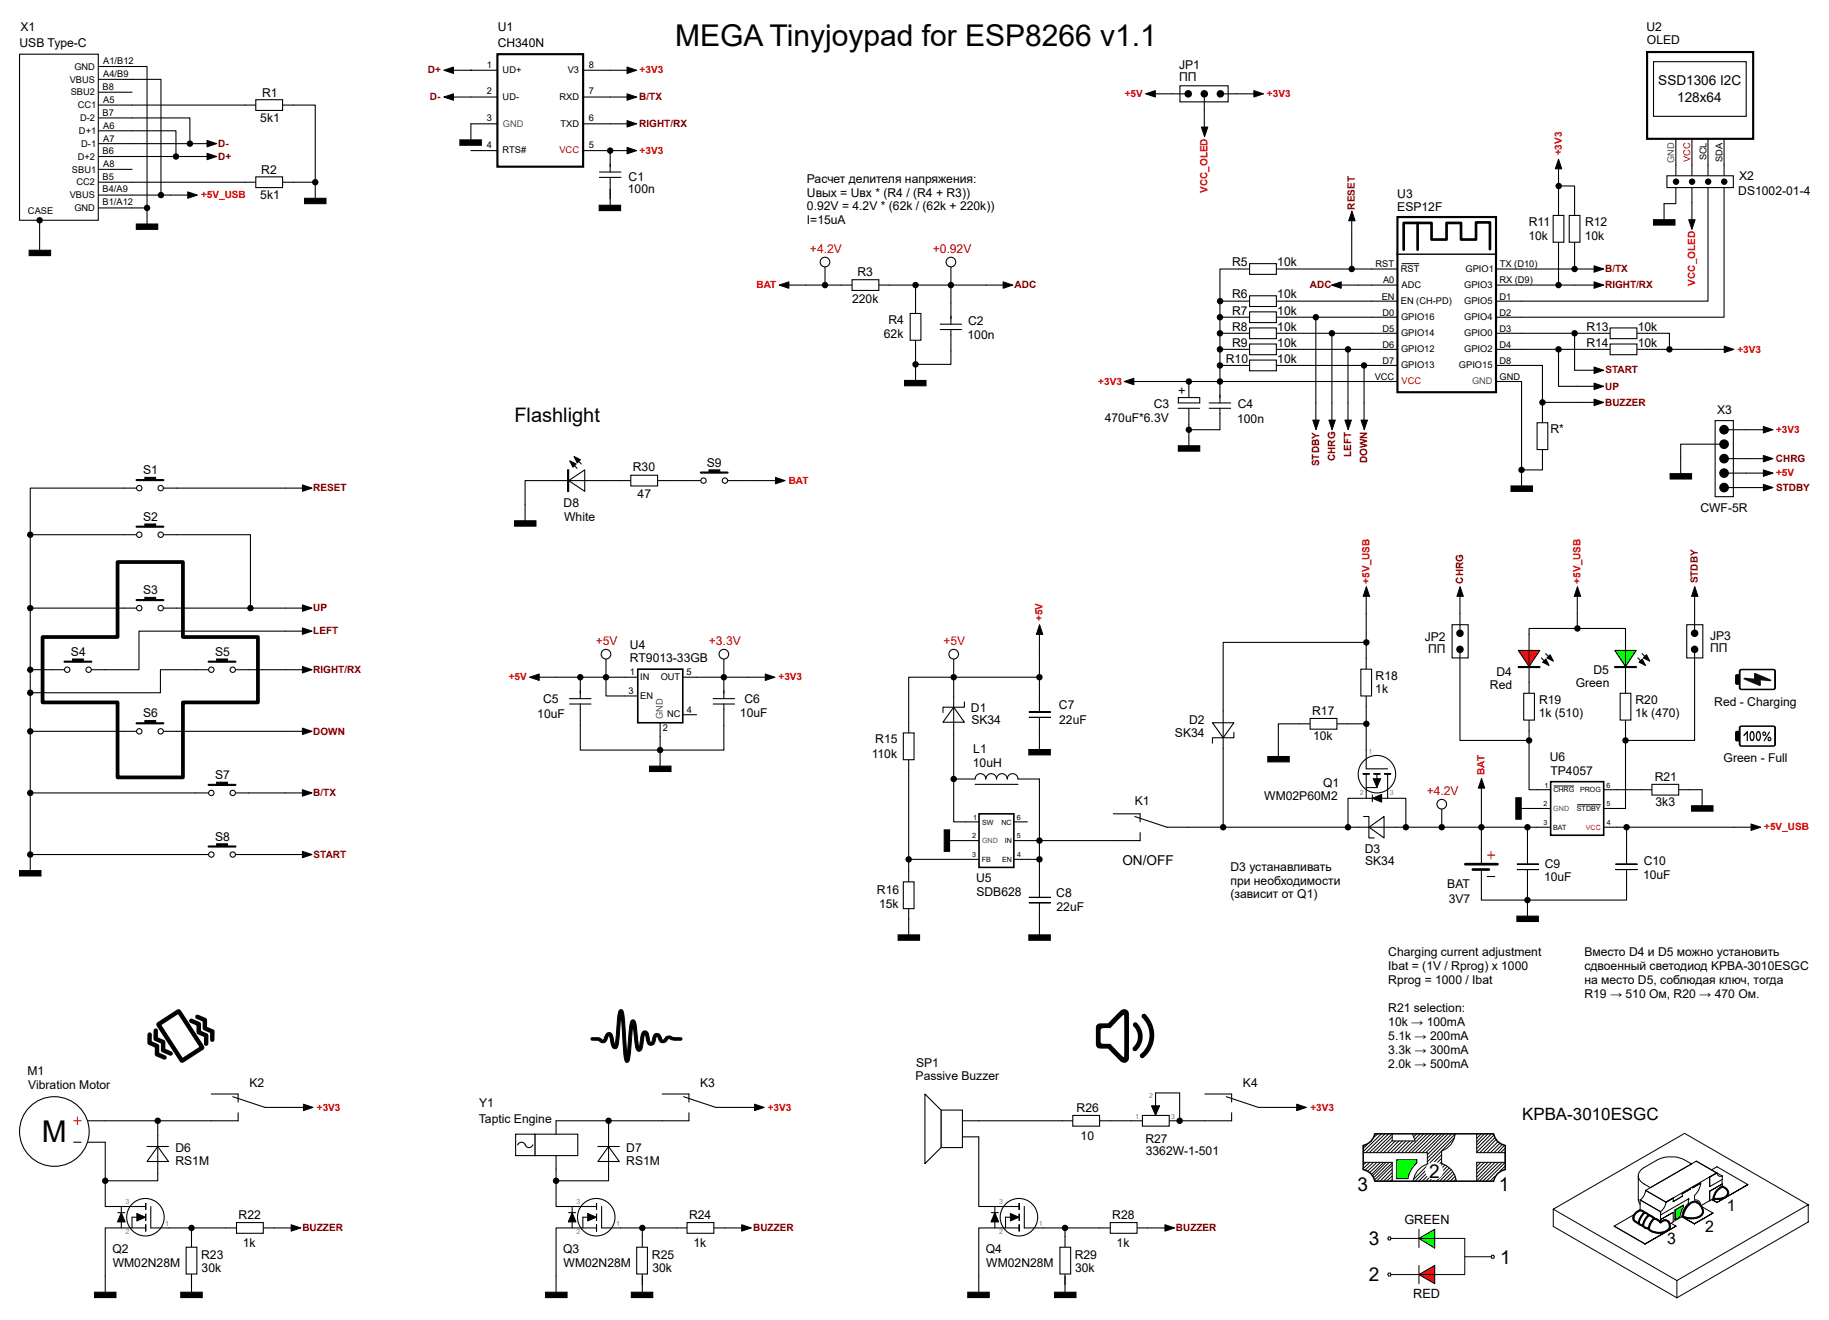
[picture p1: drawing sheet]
<svg xmlns="http://www.w3.org/2000/svg" width="903mm" height="652mm" viewBox="0 0 903 652" stroke-linecap="round" stroke-linejoin="round" font-family="sans-serif">
<path d="M246 27h42v55h-42z" fill="#fff" stroke="#000" stroke-width="1.1"/>
<g fill="none" stroke="#000" stroke-width=".53">
<path d="M222 35h24M288 35h24M222 48h24M288 48h24M568 46h11M595 54v11M611 46h10M233 74h13M246 61h-13v8M288 61h24M288 74h24M301 74v11"/>
<path d="M296 88h11M296 85h11M301 88v13"/>
</g>
<g fill="#000">
<circle cx="233" cy="35" r=".3"/>
<circle cx="301" cy="74" r="1.6"/>
</g>
<path d="M227 69h11v3h-11zM296 101h11v3h-11z" fill="#000" stroke="#000" stroke-width=".53"/>
<path d="M219 35l5-2v3zM310 33l4 2-4 1zM219 48l5-2v4zM310 46l4 2-4 2zM566 46l5-1v3zM619 45l5 1-5 2zM310 60l4 1-4 2zM310 73l4 1-4 2zM593 63h3l-1 5z" fill="#000" stroke="#000" stroke-width=".49"/>
<path d="M583 42h24v8h-24z" fill="#fff" stroke="#000" stroke-width=".53"/>
<g fill="#000" stroke="#000" stroke-width="1.1">
<circle cx="587" cy="46" r="1.3"/>
<circle cx="595" cy="46" r="1.3"/>
<circle cx="603" cy="46" r="1.3"/>
</g>
<path d="M579 46h8M595 46v8M603 46h8" fill="none" stroke="#000" stroke-width=".53"/>
<path d="M847 208h9v37h-9z" fill="#fff" stroke="#000" stroke-width=".53"/>
<g fill="#000" stroke="#000" stroke-width=".53">
<path d="M825 234h10v3h-10z"/>
<circle cx="851" cy="212" r="2.1"/>
<circle cx="851" cy="219" r="2.1"/>
<circle cx="851" cy="227" r="2.1"/>
<circle cx="851" cy="234" r="2.1"/>
<circle cx="851" cy="241" r="2.1"/>
</g>
<circle cx="852" cy="212" r="1.6" fill="#000"/>
<path d="M851 219h-21v15M851 212h22M851 227h22M851 234h22M851 241h22M308 334h7M308 344h7" fill="none" stroke="#000" stroke-width=".53"/>
<path d="M871 211l5 1-5 2zM871 225l5 2-5 1zM871 239l5 2-5 1zM871 232l5 2-5 1z" fill="#000" stroke="#000" stroke-width=".49"/>
<path d="M315 331h22v26h-22z" fill="#fff" stroke="#000" stroke-width=".79"/>
<path d="M264 334h44M287 334v11M299 325v19h9M337 334h43M357 334v11M281 348h11M281 345h11M287 348v22h70v-22M326 357v21M337 353h7M352 348h11M352 345h11" fill="none" stroke="#000" stroke-width=".53"/>
<path d="M321 378h10v3h-10z" fill="#000" stroke="#000" stroke-width=".53"/>
<path d="M262 334l4-1v3zM378 333l5 1-5 2z" fill="#000" stroke="#000" stroke-width=".49"/>
<g fill="#000">
<circle cx="287" cy="334" r="1.6"/>
<circle cx="299" cy="334" r="1.6"/>
<circle cx="357" cy="334" r="1.6"/>
<circle cx="326" cy="370" r="1.6"/>
</g>
<circle cx="299" cy="323" r="2.4" fill="#fff" stroke="#000" stroke-width=".53"/>
<path d="M357 325v9" fill="none" stroke="#000" stroke-width=".53"/>
<circle cx="357" cy="323" r="2.4" fill="#fff" stroke="#000" stroke-width=".53"/>
<path d="M103 388h13" fill="none" stroke="#000" stroke-width="1.1"/>
<path d="M96 392h7M116 392h7" fill="none" stroke="#000" stroke-width=".53"/>
<g fill="#fff" stroke="#000" stroke-width=".53">
<circle cx="104" cy="392" r="1.3"/>
<circle cx="115" cy="392" r="1.3"/>
</g>
<path d="M107 386h5v2h-5z" fill="#000" stroke="#000" stroke-width=".53"/>
<path d="M58 278h32v37h37v32h-37v37h-32v-37h-37v-32h37z" fill="none" stroke="#000" stroke-width="1.9"/>
<path d="M32 327h13" fill="none" stroke="#000" stroke-width="1.1"/>
<path d="M25 331h7M45 331h7" fill="none" stroke="#000" stroke-width=".53"/>
<g fill="#fff" stroke="#000" stroke-width=".53">
<circle cx="33" cy="331" r="1.3"/>
<circle cx="44" cy="331" r="1.3"/>
</g>
<path d="M36 325h5v2h-5z" fill="#000" stroke="#000" stroke-width=".53"/>
<path d="M103 327h13" fill="none" stroke="#000" stroke-width="1.1"/>
<path d="M96 331h7M116 331h7" fill="none" stroke="#000" stroke-width=".53"/>
<g fill="#fff" stroke="#000" stroke-width=".53">
<circle cx="104" cy="331" r="1.3"/>
<circle cx="115" cy="331" r="1.3"/>
</g>
<path d="M107 325h5v2h-5z" fill="#000" stroke="#000" stroke-width=".53"/>
<path d="M67 296h14" fill="none" stroke="#000" stroke-width="1.1"/>
<path d="M61 300h6M81 300h6" fill="none" stroke="#000" stroke-width=".53"/>
<g fill="#fff" stroke="#000" stroke-width=".53">
<circle cx="69" cy="300" r="1.3"/>
<circle cx="79" cy="300" r="1.3"/>
</g>
<path d="M72 295h5v1h-5z" fill="#000" stroke="#000" stroke-width=".53"/>
<path d="M67 357h14" fill="none" stroke="#000" stroke-width="1.1"/>
<path d="M61 361h6M81 361h6" fill="none" stroke="#000" stroke-width=".53"/>
<g fill="#fff" stroke="#000" stroke-width=".53">
<circle cx="69" cy="361" r="1.3"/>
<circle cx="79" cy="361" r="1.3"/>
</g>
<path d="M72 356h5v1h-5zM10 430h10v3h-10z" fill="#000" stroke="#000" stroke-width=".53"/>
<path d="M61 264h6M81 264h6M141 300h10M151 312h-82v19h-17M15 331h10M96 331h-17v11h-64M141 331h10M141 361h10M141 392h10M15 422v8" fill="none" stroke="#000" stroke-width=".53"/>
<g fill="#000">
<circle cx="15" cy="331" r="1.6"/>
<circle cx="15" cy="342" r="1.6"/>
<circle cx="15" cy="361" r="1.6"/>
<circle cx="15" cy="392" r="1.6"/>
</g>
<path d="M149 299l5 1-5 2zM149 310l5 2-5 1zM149 329l5 2-5 1zM149 360l5 1-5 2zM149 390l5 2-5 1z" fill="#000" stroke="#000" stroke-width=".49"/>
<path d="M67 260h14" fill="none" stroke="#000" stroke-width="1.1"/>
<g fill="#fff" stroke="#000" stroke-width=".53">
<circle cx="69" cy="264" r="1.3"/>
<circle cx="79" cy="264" r="1.3"/>
</g>
<path d="M72 259h5v1h-5z" fill="#000" stroke="#000" stroke-width=".53"/>
<path d="M67 241h-52v181M81 241h6M87 264h37v36" fill="none" stroke="#000" stroke-width=".53"/>
<g fill="#000">
<circle cx="15" cy="264" r="1.6"/>
<circle cx="15" cy="300" r="1.6"/>
<circle cx="124" cy="300" r="1.6"/>
</g>
<path d="M67 237h14" fill="none" stroke="#000" stroke-width="1.1"/>
<g fill="#fff" stroke="#000" stroke-width=".53">
<circle cx="69" cy="241" r="1.3"/>
<circle cx="79" cy="241" r="1.3"/>
</g>
<path d="M72 236h5v1h-5z" fill="#000" stroke="#000" stroke-width=".53"/>
<path d="M87 241h64M96 422h7M116 422h7" fill="none" stroke="#000" stroke-width=".53"/>
<path d="M149 239l5 2-5 2z" fill="#000" stroke="#000" stroke-width=".49"/>
<path d="M103 418h13" fill="none" stroke="#000" stroke-width="1.1"/>
<g fill="#fff" stroke="#000" stroke-width=".53">
<circle cx="104" cy="422" r="1.3"/>
<circle cx="115" cy="422" r="1.3"/>
</g>
<path d="M107 417h5v1h-5zM749 452h11v3h-11z" fill="#000" stroke="#000" stroke-width=".53"/>
<circle cx="15" cy="422" r="1.6" fill="#000"/>
<g fill="none" stroke="#000" stroke-width=".53">
<path d="M15 264h46M675 292v11M721 292v11M779 292v11M15 300h46M87 300h54M755 313v-3h48v3M123 331h18M15 361h46M87 361h54M15 392h81M123 392h18"/>
<path d="M712 400v9M732 419v8M754 419v8M803 419v8M15 422h81M123 422h28M732 429v8M735 433h3M754 429v8M760 427h-11h11M760 429h-11h11M798 427h11h-11"/>
<path d="M798 429h11h-11M803 429v8M754 445v7"/>
</g>
<path d="M675 290l1 5h-3zM721 290l2 5h-3zM779 290l2 5h-4zM149 420l5 2-5 2z" fill="#000" stroke="#000" stroke-width=".49"/>
<path d="M724 427h16M727 429h8" fill="none" stroke="#000" stroke-width="1.3"/>
<path d="M735 422h3M736 420v4" fill="none" stroke="#f00" stroke-width=".53"/>
<circle cx="712" cy="397" r="2.4" fill="#fff" stroke="#000" stroke-width=".53"/>
<path d="M471 385h11v-2l2-1 2 1 1 2 1-2 1-1 2 1 1 2 1-2 2-1 2 1v2l1-2 2-1 2 1 1 2h10M482 387h21M477 415h7M477 406h7M501 415h6M501 406h6M477 424h7M501 424h6" fill="none" stroke="#000" stroke-width=".53"/>
<path d="M484 402h17v26h-17z" fill="#fff" stroke="#000" stroke-width=".79"/>
<path d="M471 363v43h6M513 385v39h-6M469 415h8M507 415h6M449 430v6M449 449v13" fill="none" stroke="#000" stroke-width=".53"/>
<g fill="#000">
<circle cx="471" cy="385" r="1.6"/>
<circle cx="513" cy="415" r="1.6"/>
<circle cx="513" cy="424" r="1.6"/>
</g>
<path d="M466 410h3v10h-3zM444 462h10v2h-10z" fill="#000" stroke="#000" stroke-width=".53"/>
<path d="M471 349l5 8h-10z" fill="#fff" stroke="#000" stroke-width=".53"/>
<g fill="none" stroke="#000" stroke-width=".53">
<path d="M513 311v11M471 325v38M476 347v2h-10v3M513 352v-18h-64v28M513 354v16M519 352h-11h11M519 354h-11h11M449 375v49h28M449 424v6M513 424v19M513 446v16M519 443h-11h11"/>
<path d="M519 446h-11h11"/>
</g>
<path d="M508 370h11v3h-11zM508 462h11v2h-11z" fill="#000" stroke="#000" stroke-width=".53"/>
<g fill="#000">
<circle cx="471" cy="334" r="1.6"/>
<circle cx="513" cy="334" r="1.6"/>
<circle cx="449" cy="424" r="1.6"/>
</g>
<path d="M513 309l2 4h-3z" fill="#000" stroke="#000" stroke-width=".49"/>
<circle cx="471" cy="323" r="2.4" fill="#fff" stroke="#000" stroke-width=".53"/>
<path d="M513 322v12M751 399h8M810 390h6M829 390h5M841 390v8M550 402h13v4M560 403l16 6h11M563 411v4h-50M856 409h11" fill="none" stroke="#000" stroke-width=".53"/>
<path d="M865 407l5 2-5 1z" fill="#000" stroke="#000" stroke-width=".49"/>
<path d="M749 394h2v11h-2zM835 398h11v3h-11z" fill="#000" stroke="#000" stroke-width=".53"/>
<path d="M750 321h10l-5 8z" fill="#f00" stroke="#000" stroke-width=".53"/>
<path d="M750 329h10v1h-10z" fill="#000" stroke="#000" stroke-width=".53"/>
<g fill="none" stroke="#000" stroke-width=".53">
<path d="M755 313v24M761 325l3 3M763 323l3 2M755 361v29h11M803 361v38h-11M732 387v22h-43M759 399h7M792 390h18M834 390h7M754 409h-22v10M754 409h12M754 409v10"/>
<path d="M792 409h64M803 409v10M732 437v8h71v-8M754 437v8"/>
</g>
<path d="M762 327l1-2 2 4zM764 325l2-2 1 4zM732 384l1 5h-3z" fill="#000" stroke="#000" stroke-width=".49"/>
<g fill="#000">
<circle cx="712" cy="409" r="1.6"/>
<circle cx="732" cy="409" r="1.6"/>
<circle cx="754" cy="409" r="1.6"/>
<circle cx="803" cy="409" r="1.6"/>
<circle cx="754" cy="445" r="1.6"/>
</g>
<path d="M766 386h26v27h-26z" fill="#fff" stroke="#000" stroke-width=".79"/>
<path d="M767 388h10M779 397h11" fill="none" stroke="#000" stroke-width=".49"/>
<path d="M717 309h8v16h-8z" fill="#fff" stroke="#000" stroke-width=".53"/>
<g fill="#000" stroke="#000" stroke-width="1.1">
<circle cx="721" cy="313" r="1.3"/>
<circle cx="721" cy="321" r="1.3"/>
</g>
<circle cx="803" cy="366" r="1.6" fill="#000"/>
<path d="M676 409l8-6v11z" fill="#fff" stroke="#000" stroke-width=".53"/>
<path d="M675 317h-71v34M675 303v22M647 357h-16v17M660 357h15M675 349v21M587 409h102M673 403h3v11h3" fill="none" stroke="#000" stroke-width=".53"/>
<g fill="#000">
<circle cx="675" cy="317" r="1.6"/>
<circle cx="675" cy="357" r="1.6"/>
<circle cx="604" cy="409" r="1.6"/>
<circle cx="666" cy="409" r="1.6"/>
<circle cx="694" cy="409" r="1.6"/>
</g>
<path d="M626 374h11v2h-11z" fill="#000" stroke="#000" stroke-width=".53"/>
<path d="M599 357h10l-5 7z" fill="#fff" stroke="#000" stroke-width=".53"/>
<path d="M721 303v10M721 321v45h34M604 351v19M609 362v2h-10v3" fill="none" stroke="#000" stroke-width=".53"/>
<path d="M797 321h11l-5 8z" fill="#0f0" stroke="#000" stroke-width=".53"/>
<path d="M797 329h11v1h-11z" fill="#000" stroke="#000" stroke-width=".53"/>
<path d="M837 292v11M803 313v24M809 325l3 3M811 323l3 2" fill="none" stroke="#000" stroke-width=".53"/>
<path d="M837 290l2 5h-4zM809 327l2-2 2 4zM812 325l1-2 2 4z" fill="#000" stroke="#000" stroke-width=".49"/>
<circle cx="755" cy="366" r="1.6" fill="#000"/>
<path d="M833 309h8v16h-8z" fill="#fff" stroke="#000" stroke-width=".53"/>
<g fill="#000" stroke="#000" stroke-width="1.1">
<circle cx="837" cy="313" r="1.3"/>
<circle cx="837" cy="321" r="1.3"/>
</g>
<g fill="none" stroke="#000" stroke-width=".53">
<path d="M470 132v9M387 141h34M434 141h64M452 150v5M470 150v10M452 180v8M464 163h11M464 160h11M470 163v17h-18v-12M779 303v7M837 303v10M675 325v6"/>
<path d="M755 337v5M803 337v5M837 321v45h-34M675 344v5M755 356v5M803 356v5M604 370v39M675 394h-9v15M685 394h9v15"/>
</g>
<g fill="#000">
<circle cx="452" cy="141" r="1.6"/>
<circle cx="470" cy="141" r="1.6"/>
<circle cx="452" cy="180" r="1.6"/>
<circle cx="779" cy="310" r="1.6"/>
</g>
<path d="M385 141l5-2v3zM495 139l5 2-5 1z" fill="#000" stroke="#000" stroke-width=".49"/>
<path d="M447 188h10v3h-10z" fill="#000" stroke="#000" stroke-width=".53"/>
<circle cx="470" cy="129" r="2.4" fill="#fff" stroke="#000" stroke-width=".53"/>
<path d="M407 132v9" fill="none" stroke="#000" stroke-width=".53"/>
<circle cx="407" cy="129" r="2.4" fill="#fff" stroke="#000" stroke-width=".53"/>
<circle cx="407" cy="141" r="1.6" fill="#000"/>
<path d="M452 141v9M470 141v9M339 237h7M359 237h7M374 237h11" fill="none" stroke="#000" stroke-width=".53"/>
<path d="M383 236l5 1-5 2z" fill="#000" stroke="#000" stroke-width=".49"/>
<path d="M346 233h13" fill="none" stroke="#000" stroke-width="1.1"/>
<g fill="#fff" stroke="#000" stroke-width=".53">
<circle cx="347" cy="237" r="1.3"/>
<circle cx="358" cy="237" r="1.3"/>
</g>
<path d="M67 111h11v2h-11zM280 232h1v11h-1zM350 232h5v1h-5zM254 257h11v3h-11z" fill="#000" stroke="#000" stroke-width=".53"/>
<g fill="none" stroke="#000" stroke-width=".53">
<path d="M42 33h23M42 39h23M42 46h23M42 52h23M42 58h23M42 65h23M42 71h23M42 77h23M20 93v23M42 84h23M42 90h23M42 96h23"/>
<path d="M42 103h23M73 103v8M281 237l8-5v11zM282 229l3 2M284 227l3 2M311 237h-52v20M325 237h14M366 237h8"/>
</g>
<path d="M281 228l4 1-2 2zM283 225l4 2-2 2z" fill="#000" stroke="#000" stroke-width=".49"/>
<path d="M10 27h39v82h-39z" fill="#fff" stroke="#000" stroke-width=".53"/>
<g fill="none" stroke="#000" stroke-width=".53">
<path d="M65 33h8v70h-8M65 39h14v57h-14M65 58h29v13h-29M65 52h61M140 52h16v38h-16M65 65h22v12h-22M87 77h17M94 71h10M65 90h61M79 96h16M156 90v8M20 116v8"/>
<path d="M43 554h9M43 564h9"/>
</g>
<g fill="#000">
<circle cx="87" cy="77" r="1.6"/>
<circle cx="94" cy="71" r="1.6"/>
<circle cx="79" cy="96" r="1.6"/>
<circle cx="156" cy="90" r="1.6"/>
<circle cx="20" cy="109" r="1.6"/>
<circle cx="73" cy="103" r="1.6"/>
</g>
<path d="M102 76l5 1-5 2zM102 69l5 2-5 2zM93 95l4 1-4 2z" fill="#000" stroke="#000" stroke-width=".49"/>
<path d="M150 98h11v3h-11zM14 124h11v2h-11z" fill="#000" stroke="#000" stroke-width=".53"/>
<circle cx="27" cy="559" r="17" fill="#fff" stroke="#000" stroke-width=".53"/>
<path d="M104 540h14v4M115 542l16 5h21M118 550v4h-66M36 564h4M52 564v32h8M60 606h-8v32M84 606h33M95 606v10M130 606h16M95 629v9" fill="none" stroke="#000" stroke-width=".53"/>
<path d="M36 554h4M38 552v3" fill="none" stroke="#f00" stroke-width=".53"/>
<path d="M150 545l5 2-5 2zM144 605l5 1-5 2z" fill="#000" stroke="#000" stroke-width=".49"/>
<path d="M47 638h10v3h-10zM89 638h11v3h-11z" fill="#000" stroke="#000" stroke-width=".53"/>
<circle cx="95" cy="606" r="1.6" fill="#000"/>
<path d="M78 566l5 8h-10z" fill="#fff" stroke="#000" stroke-width=".53"/>
<path d="M78 554v29h-26M275 554v42h8M327 540h13v4M338 542l15 5h22M340 550v4h-13M73 566h10M283 606h-8v32M306 606h33M317 606v10M353 606h16M317 629v9" fill="none" stroke="#000" stroke-width=".53"/>
<g fill="#000">
<circle cx="78" cy="554" r="1.6"/>
<circle cx="52" cy="583" r="1.6"/>
<circle cx="317" cy="606" r="1.6"/>
</g>
<path d="M373 545l4 2-4 2zM366 605l5 1-5 2z" fill="#000" stroke="#000" stroke-width=".49"/>
<path d="M269 638h11v3h-11zM312 638h10v3h-10z" fill="#000" stroke="#000" stroke-width=".53"/>
<g fill="#fff" stroke="#000" stroke-width=".53">
<path d="M264 560h21v11h-21z"/>
<path d="M255 560h9v11h-9z"/>
</g>
<path d="M275 554h52M301 554v7M263 565l-1 2h-1l-2-2-1-1-2 1M301 579v4h-26" fill="none" stroke="#000" stroke-width=".53"/>
<g fill="#000">
<circle cx="301" cy="554" r="1.6"/>
<circle cx="275" cy="583" r="1.6"/>
</g>
<path d="M301 566l5 8h-11z" fill="#fff" stroke="#000" stroke-width=".53"/>
<path d="M475 554h8M295 566h11M301 561v18M475 561h8M526 630v8" fill="none" stroke="#000" stroke-width=".53"/>
<path d="M521 638h10v3h-10z" fill="#000" stroke="#000" stroke-width=".53"/>
<g fill="#fff" stroke="#000" stroke-width=".53">
<path d="M465 548h10v19h-10z"/>
<path d="M457 540l8 8v19l-8 8z"/>
</g>
<g fill="none" stroke="#000" stroke-width=".53">
<path d="M778 133h10M658 199v11M674 199v11M778 183h10M587 212v8M483 554h47M543 554h21M571 549v-9h12v14M595 540h13v4M606 542l15 5h22M608 550v4h-30M483 561v35h8"/>
<path d="M491 606h-8v32M515 606h33M526 606v10M562 606h15M526 629v6"/>
</g>
<path d="M787 131l5 2-5 1zM787 181l5 2-5 1zM656 207h3l-1 5zM672 207h3l-1 5zM640 545l5 2-5 2zM575 605l5 1-5 2z" fill="#000" stroke="#000" stroke-width=".49"/>
<path d="M582 220h11v3h-11zM478 638h11v3h-11z" fill="#000" stroke="#000" stroke-width=".53"/>
<g fill="#000">
<circle cx="583" cy="554" r="1.6"/>
<circle cx="526" cy="606" r="1.6"/>
</g>
<path d="M582 196h11v3h-11z" fill="#fff" stroke="#000" stroke-width=".53"/>
<g fill="none" stroke="#000" stroke-width=".53">
<path d="M770 81v11M836 82v29M668 107v26M822 101v8M612 133h-10v55h88M636 133h54M739 133h39M770 125v16M602 157h10M602 149h10M636 157h54M636 149h54"/>
<path d="M650 157v53M660 141h30M739 141h49M739 157h12M739 149h12M602 173h10M602 165h10M636 173h54M636 165h54M658 165v34M666 173v37M739 165h39v18"/>
<path d="M739 173h31v18h19M770 173h20M779 165h16M808 165h16v8h-10M843 173h11M558 188h44v11M587 188v8M597 199h11M602 180h10M636 180h54M674 180v19M739 180h23v24"/>
<path d="M739 188h12v44h11v-5M762 199h27M582 202h10M587 202v10h15v-10M597 202h11M751 232v8"/>
</g>
<path d="M770 79l1 4h-3zM668 104l1 5h-3zM834 109h3l-1 4zM658 141l4-2v3zM787 139l5 2-5 1zM852 171l4 2-4 1zM555 188l5-1v3zM787 189l5 2-5 1zM787 197l5 2-5 1zM648 207h4l-2 5zM664 207h3l-1 5z" fill="#000" stroke="#000" stroke-width=".49"/>
<g fill="#000">
<circle cx="668" cy="133" r="1.6"/>
<circle cx="602" cy="157" r="1.6"/>
<circle cx="603" cy="149" r="1.6"/>
<circle cx="650" cy="157" r="1.6"/>
<circle cx="770" cy="141" r="1.6"/>
<circle cx="602" cy="173" r="1.6"/>
<circle cx="602" cy="165" r="1.6"/>
<circle cx="658" cy="165" r="1.6"/>
<circle cx="666" cy="173" r="1.6"/>
<circle cx="770" cy="173" r="1.6"/>
<circle cx="778" cy="165" r="1.6"/>
<circle cx="824" cy="173" r="1.6"/>
<circle cx="587" cy="188" r="1.6"/>
<circle cx="602" cy="188" r="1.6"/>
<circle cx="602" cy="180" r="1.6"/>
<circle cx="674" cy="180" r="1.6"/>
<circle cx="762" cy="199" r="1.6"/>
<circle cx="587" cy="212" r="1.6"/>
<circle cx="751" cy="232" r="1.6"/>
</g>
<path d="M817 109h10v2h-10zM746 240h11v3h-11z" fill="#000" stroke="#000" stroke-width=".53"/>
<path d="M813 26h53v43h-53z" fill="#fff" stroke="#000" stroke-width="1.1"/>
<path d="M817 30h45v27h-45z" fill="#fff" stroke="#000" stroke-width=".53"/>
<path d="M828 69v32h-6M836 69v13M844 69v80h-93M851 69v88h-100" fill="none" stroke="#000" stroke-width=".53"/>
<path d="M823 87h33v6h-33z" fill="#fff" stroke="#000" stroke-width=".53"/>
<g fill="#000">
<circle cx="770" cy="92" r="1.6"/>
<circle cx="828" cy="90" r="1.6"/>
<circle cx="836" cy="90" r="1.6"/>
<circle cx="844" cy="90" r="1.6"/>
<circle cx="852" cy="90" r="1.6"/>
<circle cx="778" cy="133" r="1.6"/>
</g>
<g fill="none" stroke="#000" stroke-width=".53">
<path d="M770 106v-14h8v14M770 120v5M778 120v13M612 133h5M630 133h6M612 149h5M612 157h5M630 149h6M631 157h5M612 173h5M612 165h5M630 173h6"/>
<path d="M630 165h6M790 173h5M809 173h5M824 173h19M612 180h5M630 180h6M762 204v5M762 222v5"/>
</g>
<path d="M78 506l9-6a2.2 2.2 0 0 1 2 0 2.2 2.2 0 0 1 1 2l9 12a2.7 2.7 0 0 1 1 4l-10 6-12-17zM79 506l10 16a1.4 1.4 0 0 0 1 1 1.4 1.4 0 0 0 2-1l7-5-11-17zM74 511v2a2.8 2.8 0 0 0 3 3h1v2a1.9 1.9 0 0 0 0 3 1.9 1.9 0 0 0 2 0l2 2-5-2v-4l-2-1a1.4 1.4 0 0 1-2-2zM77 509v2a1.7 1.7 0 0 0 1 2 1.7 1.7 0 0 0 1 1h2v3a1.9 1.9 0 0 0 0 2 1.9 1.9 0 0 0 2 0l2 1v1l-5-2v-1a2.2 2.2 0 0 0-1-4l-2-1zM94 504h1a4 4 0 0 1 4 5 1.4 1.4 0 0 0 1 1l2 1v5h-1v-4l-3-2v-1a2.3 2.3 0 0 0-2-4h-2zM97 502l5 1v3a2.6 2.6 0 0 0 2 3h1v5l-1-2a2.1 2.1 0 0 0 0-2 2.1 2.1 0 0 0-2-1 1.8 1.8 0 0 1-1-3 1.7 1.7 0 0 0 0-2 1.7 1.7 0 0 0-2-1h-2z" fill="#fff" stroke="#000" stroke-width="1.3"/>
<g fill="#000">
<path d="M861 335h5v-2l1-1 8 4h-5v2l-1 1-8-3z"/>
<path d="M859 331v2h-2v4v1h2v3h17l1-1v-9l-17-1zM860 331h16v9h-16z"/>
<path d="M859 359v2h-2v4v1h2v3h17l1-1v-9v-1h-17zM860 359h16v9h-16z"/>
<path d="M863 361v5v-4l-2 2v-1zM865 361a1.5 1.5 0 0 1 1 1 1.5 1.5 0 0 1 1 2 1.5 1.5 0 0 1-2 2 1.5 1.5 0 0 1-1-2zM865 362v2v1l1-2zM868 361a1.5 1.5 0 0 1 2 1 1.5 1.5 0 0 1 0 2 1.5 1.5 0 0 1-2 2 1.5 1.5 0 0 1-1-2zM868 362v2v1l1-2zM873 365a1.1 1.1 0 0 1 2 0 1.1 1.1 0 0 1-2 0zM874 361v1l-3 4zM870 362a1.1 1.1 0 0 1 2 0 1.1 1.1 0 0 1-2 0zM873 365a.5 .5 0 0 0 1 0 .5 .5 0 0 0-1 0zM871 362a.5 .5 0 0 0 1 0 .5 .5 0 0 0-1 0z"/>
<path d="M542 506l5-1 6-5a2.5 2.5 0 0 1 3-1 2.5 2.5 0 0 1 2 2v22a2.9 2.9 0 0 1-3 2 2.9 2.9 0 0 1-3-2l-5-5h-4l-1-1-1-10zM544 508v7l1 1a7 7 0 0 1 7 3l3 3v-21l-3 3a7 7 0 0 1-7 4zM564 501h1a14 14 0 0 1-1 22l-1-1v-1a13 13 0 0 0 1-19zM560 505h1a8 8 0 0 1-1 14l-1-1a8 8 0 0 0 0-12z"/>
</g>
<path d="M292 513a6 6 0 0 1 6 1l1-2a2 2 0 0 1 2-2 2 2 0 0 1 2 2l1 4 1-14a2.9 2.9 0 0 1 2-3 2.9 2.9 0 0 1 1 3l2 20 1-14a4 4 0 0 1 2-4 8 8 0 0 1 2 6l1 8v-1a11 11 0 0 1 2-8 2.7 2.7 0 0 1 3 4v2l1-3a2.1 2.1 0 0 1 3-2 2.1 2.1 0 0 1 2 3l1 1a3 3 0 0 1 5-2 3 3 0 0 1 4 1 7 7 0 0 1-7 0 2.7 2.7 0 0 1-4 1l-2-2v2a2.2 2.2 0 0 1-3 2 2.2 2.2 0 0 1-2-3v-3l-2 9a1.7 1.7 0 0 1-3 0 1.7 1.7 0 0 1 0-2l-1-11-2 16a1.8 1.8 0 0 1-2 3 76 76 0 0 1-2-21v-3l-2 15a1.7 1.7 0 0 1-2 2 1.7 1.7 0 0 1-1-2l-1-5-1 1a2.7 2.7 0 0 1-2 3 2.7 2.7 0 0 1-3-1 2.6 2.6 0 0 1-3-1z" fill="#000" stroke="#000" stroke-width=".49"/>
<g fill="none" stroke="#000" stroke-width=".49">
<path d="M681 560l-2 1M682 560l-9 9M684 560l-10 9M686 560l-10 9M698 560l1 4h-11v-4l-10 9M700 560l-2 1M701 560l-2 3M703 560l-9 9M705 560l-9 9M707 560l-10 9M708 560l-9 9M710 560l-9 9"/>
<path d="M712 560l-10 9M713 560l-9 9M715 560l-10 10M717 560l-12 12M729 560v9h14M730 560h-1M732 560l-3 2M733 560l-4 4M735 560l-6 6M737 560l-8 7M673 569h32v6a10 10 0 0 0-7 8M673 574h15v9"/>
<path d="M674 566h-1M675 574l-2 1M675 565l-2 2M677 574l-4 3M678 574l-4 4M680 574l-4 4M682 574l-5 5M683 574l-5 6M685 574l-7 7M686 574l-7 8M688 577l-6 6M688 579l-5 4"/>
<path d="M688 561l-8 8M688 563l-6 6M688 576l-8 7M688 574l-9 9M689 564l-6 5M691 564l-6 5M693 564l-6 5M694 564l-5 5M696 564l-6 5M698 564l-6 5M705 574l14-14a10 10 0 0 1-7 9v6a10 10 0 0 1 7 8M712 570l-13 13"/>
<path d="M712 572l-11 11M712 574l-10 9M712 575l-8 8M714 575l-8 8M715 576l-7 7M716 577l-7 6M717 578l-6 5M717 579l-4 4M718 580l-4 3M718 562l-20 20M730 574h-1M731 574l-2 2"/>
<path d="M733 574l-4 4M735 574l-6 6M737 574l-8 7M738 561l-9 8M738 562l-7 7M738 574l-9 9M739 563l-6 6M740 564l-6 5M740 574l-9 9M741 565l-5 4M742 566l-4 3M742 574l-10 9"/>
<path d="M743 566l-3 3M743 576l-2 2M743 569v5zM743 567l-2 2M743 569h.1M688 581l-3 2M688 583h-1M719 581l-3 2M719 582l-1 1M729 583v-9h14l-9 9M738 581l-2 2"/>
</g>
<path d="M679 560h59a7 7 0 0 0 5 6v12a7 7 0 0 0-5 5h-59a7 7 0 0 0-6-5v-12a7 7 0 0 0 6-6z" fill="none" stroke="#000" stroke-width=".75"/>
<path d="M690 573h10v1a14 14 0 0 0-5 8h-5z" fill="#0f0"/>
<path d="M690 573h10v1l-3 4-2 4h-5z" fill="none" stroke="#000" stroke-width=".49"/>
<path d="M827 598l4-3-1 4a3 3 0 0 1-3 3z" fill="#0f0"/>
<path d="M808 599l1-1a7 7 0 0 1 6 2l5 4a2.8 2.8 0 0 1 5 1 2.8 2.8 0 0 1-3 4h-3a29 29 0 0 1-12-7zM812 599l-2 2-1 3M848 588a2.8 2.8 0 0 1 5 0 2.8 2.8 0 0 1-3 4h-4l1-2zM814 600l-2 3-1 2M817 602l-2 2-1 3M831 600a7 7 0 0 0 10-1 5 5 0 0 0-5-5 9 9 0 0 0-5 6" fill="none" stroke="#000" stroke-width="1"/>
<g fill="none" stroke="#000" stroke-width=".49">
<path d="M835 575l-3-2a16 16 0 0 0-14 0l-6 4a4 4 0 0 0-3 4 4 4 0 0 0 3 4l3 2M838 573l10 6-25 15M838 573l13 8M838 573l-25 15M845 578l3-2 15 9M767 597v9l61 35M767 597l61 35M807 600l-10 6M809 581v11l1 3M810 593v5l2 1M810 593l10 5v5M813 588l-1 3-2 2"/>
<path d="M813 588l10 6M820 600h.1M823 594l-1 2-2 2v2M826 599v4M826 599l-6 3M827 598v4M831 590v1M831 591l-5 3v-2M831 591l-5 2M831 595h.1M831 595l-1 6-3 1M831 595l-4 3"/>
<path d="M834 592h.1M834 592l-14 8M834 592v2l-3 5v1a8 8 0 0 1 6-7l1 1M835 587l-4 3M835 587h.1M836 587l4-3zM836 586v1M840 585l-1 3-2 2v3h2l1 2M841 596l5 3M841 598a7 7 0 0 1-9 3h-1l-5 2M844 586h.1M844 588v5"/>
<path d="M844 593h.1M844 588h.1M844 593l-4 2M845 592l3 2M846 592l2 2M846 599l-9 5M846 592l-2 1M850 583l1 2M851 585v1a7 7 0 0 0-5 6 6 6 0 0 0 8-3M851 581h-2l-1-2-4 2v5M851 581v1l-7 4M851 585l-7 3"/>
<path d="M863 585l-15 9M863 585h.1M893 595v9l-65 37M893 595l-65 37M893 595l-61-35-65 37M797 606l15 8M797 606h.1M807 601l1 2 1 1 1-1a6 6 0 0 1 3-4l1 1-2 2v3l-3-1M812 614h.1M814 600l4 2a3 3 0 0 0 4 1h2M817 602l-2 3a1.6 1.6 0 0 1-1 2 1.6 1.6 0 0 1-2-1v-1M820 602v2"/>
<path d="M825 605a5 5 0 0 1-7 4l-4-2M825 604l3 2M826 603l-1 2M828 606l-16 8M828 606h.1M831 601l6 3M837 604h.1M828 632v9"/>
</g>
<path d="M701 629l8-4v9z" fill="#f00"/>
<path d="M701 611l8-4v9z" fill="#0f0"/>
<path d="M686 611h1v1h-1zM687 612h36v17h-14M701 612l8-5v9zM701 607v9M737 620h1v1h-1zM686 629h1v1h-1zM687 629h21M701 629l8-4v9zM701 625v9M723 621h13" fill="none" stroke="#000" stroke-width=".49"/>
<circle cx="708" cy="578" r="4" fill="#fff"/>
<circle cx="503" cy="601" r="9" fill="#fff" stroke="#000" stroke-width=".53"/>
<path d="M490 599h3M491 596h12M491 596v10M503 600v3v-3M503 594v4v-4M506 596v10h9M491 606h12M502 601h-5v5M503 605v3v-3" fill="none" stroke="#000" stroke-width=".53"/>
<path d="M499 599l4 2-4 2z" fill="#000" stroke="#000" stroke-width=".49"/>
<path d="M491 599l2 4h-4z" fill="none" stroke="#000" stroke-width=".49"/>
<path d="M491 599l2 4h-4z" fill="#000"/>
<circle cx="294" cy="601" r="9" fill="#fff" stroke="#000" stroke-width=".53"/>
<path d="M281 599h3M283 596h11M283 596v10M295 600v3v-3M295 594v4v-4M297 596v10h9M283 606h11M293 601h-5v5M295 605v3v-3" fill="none" stroke="#000" stroke-width=".53"/>
<path d="M290 599l4 2-4 2z" fill="#000" stroke="#000" stroke-width=".49"/>
<path d="M283 599l1 4h-3z" fill="none" stroke="#000" stroke-width=".49"/>
<path d="M283 599l1 4h-3z" fill="#000"/>
<circle cx="72" cy="601" r="9" fill="#fff" stroke="#000" stroke-width=".53"/>
<path d="M58 599h4M60 596h12M60 596v10M72 600v3v-3M72 594v4v-4M74 596v10h10M60 606h12M71 601h-6v5M72 605v3v-3" fill="none" stroke="#000" stroke-width=".53"/>
<path d="M68 599l4 2-4 2z" fill="#000" stroke="#000" stroke-width=".49"/>
<path d="M60 599l2 4h-4z" fill="none" stroke="#000" stroke-width=".49"/>
<path d="M60 599l2 4h-4z" fill="#000"/>
<circle cx="680" cy="382" r="9" fill="#fff" stroke="#000" stroke-width=".53"/>
<path d="M675 370v10h10M675 382v12M675 394h10M676 382h-3h3M678 393v3M680 382v7h-5M681 382h-3h3M685 382v12M687 382h-3h3" fill="none" stroke="#000" stroke-width=".53"/>
<path d="M678 385h4l-2 4zM569 546h4l-2 5z" fill="#000" stroke="#000" stroke-width=".49"/>
<path d="M678 394l4-2v4z" fill="none" stroke="#000" stroke-width=".49"/>
<path d="M678 394l4-2v4z" fill="#000"/>
<g fill="#fff" stroke="#000" stroke-width=".53">
<path d="M126 49h14v6h-14z"/>
<path d="M446 436h5v13h-5z"/>
<path d="M446 362h5v13h-5z"/>
<path d="M816 387h13v6h-13z"/>
<path d="M647 355h13v5h-13z"/>
<path d="M672 331h5v13h-5z"/>
<path d="M753 342h5v14h-5z"/>
<path d="M800 342h5v14h-5z"/>
<path d="M421 138h13v5h-13z"/>
<path d="M450 155h5v13h-5z"/>
<path d="M312 235h13v5h-13z"/>
<path d="M126 87h14v6h-14z"/>
<path d="M92 616h5v13h-5z"/>
<path d="M117 604h13v5h-13z"/>
<path d="M314 616h6v13h-6z"/>
<path d="M339 604h14v5h-14z"/>
<path d="M523 616h6v13h-6z"/>
<path d="M548 604h14v5h-14z"/>
<path d="M564 551h13v5h-13z"/>
<path d="M530 551h13v5h-13z"/>
<path d="M795 162h13v5h-13z"/>
<path d="M795 170h13v5h-13z"/>
<path d="M617 130h13v6h-13z"/>
<path d="M617 146h13v5h-13z"/>
<path d="M617 154h13v5h-13z"/>
<path d="M617 162h13v5h-13z"/>
<path d="M617 170h13v5h-13z"/>
<path d="M617 178h13v5h-13z"/>
<path d="M759 209h5v13h-5z"/>
<path d="M767 106h5v14h-5z"/>
<path d="M775 106h5v14h-5z"/>
</g>
<path d="M690 107h49v87h-49z" fill="#fff" stroke="#000" stroke-width="1.1"/>
<path d="M700 110v13M691 126h47M736 123v-13h-7v8h-7v-8h-8v8h-7v-8h-14v13" fill="none" stroke="#000" stroke-width="1.3"/>
<path d="M692 130h9" fill="none" stroke="#000" stroke-width=".49"/>
<g font-size="14.8">
<text x="333" y="23">MEGA Tinyjoypad for ESP8266 v1.1</text>
<text x="21" y="564">M</text>
</g>
<text font-size="9.9" x="254" y="209">Flashlight</text>
<g font-size="9.4">
<text x="706" y="582">2</text>
<text x="670" y="588">3</text>
<text x="740" y="588">1</text>
<text x="676" y="615">3</text>
<text x="741" y="624">1</text>
<text x="676" y="633">2</text>
</g>
<text font-size="8.4" x="752" y="553">KPBA-3010ESGC</text>
<g font-size="7.9">
<text x="853" y="598">1</text>
<text x="842" y="608">2</text>
<text x="823" y="615">3</text>
</g>
<g font-size="6.7">
<text x="819" y="42">SSD1306 I2C</text>
<text x="828" y="51">128x64</text>
<text x="554" y="427">ON/OFF</text>
</g>
<g font-size="6.3">
<text x="582" y="195">+</text>
<text x="694" y="605">GREEN</text>
<text x="698" y="641">RED</text>
</g>
<g font-size="6">
<text x="10" y="15">X1</text>
<text x="246" y="15">U1</text>
<text x="813" y="15">U2</text>
<text x="10" y="23">USB Type-C</text>
<text x="246" y="23">CH340N</text>
<text x="813" y="22">OLED</text>
<text x="582" y="34">JP1</text>
<text x="582" y="40">ПП</text>
<text x="129" y="48">R1</text>
<text x="129" y="60">5k1</text>
<text x="129" y="86">R2</text>
<text x="310" y="89">C1</text>
<text x="859" y="89">X2</text>
<text x="310" y="96">100n</text>
<text x="399" y="90">Расчет делителя напряжения:</text>
<text x="129" y="98">5k1</text>
<text x="399" y="97">Uвых = Uвх * (R4 / (R4 + R3))</text>
<text x="690" y="98">U3</text>
<text x="858" y="96">DS1002-01-4</text>
<text x="399" y="104">0.92V = 4.2V * (62k / (62k + 220k))</text>
<text x="690" y="104">ESP12F</text>
<text x="399" y="111">I=15uA</text>
<text x="755" y="112">R11</text>
<text x="783" y="112">R12</text>
<text x="755" y="118">10k</text>
<text x="783" y="118">10k</text>
<text x="609" y="132">R5</text>
<text x="631" y="132">10k</text>
<text x="423" y="136">R3</text>
<text x="421" y="149">220k</text>
<text x="609" y="147">R6</text>
<text x="631" y="147">10k</text>
<text x="609" y="155">R7</text>
<text x="631" y="155">10k</text>
<text x="439" y="160">R4</text>
<text x="478" y="160">C2</text>
<text x="437" y="167">62k</text>
<text x="478" y="168">100n</text>
<text x="609" y="163">R8</text>
<text x="631" y="163">10k</text>
<text x="783" y="163">R13</text>
<text x="809" y="163">10k</text>
<text x="609" y="171">R9</text>
<text x="631" y="171">10k</text>
<text x="783" y="171">R14</text>
<text x="809" y="171">10k</text>
<text x="605" y="179">R10</text>
<text x="631" y="179">10k</text>
<text x="570" y="202">C3</text>
<text x="611" y="202">C4</text>
<text x="546" y="208">470uF*6.3V</text>
<text x="611" y="209">100n</text>
<text x="848" y="205">X3</text>
<text x="766" y="214">R*</text>
<text x="313" y="233">R30</text>
<text x="349" y="230">S9</text>
<text x="71" y="234">S1</text>
<text x="315" y="246">47</text>
<text x="278" y="251">D8</text>
<text x="71" y="257">S2</text>
<text x="279" y="257">White</text>
<text x="840" y="253">CWF-5R</text>
<text x="71" y="293">S3</text>
<text x="704" y="316">JP2</text>
<text x="845" y="316">JP3</text>
<text x="35" y="324">S4</text>
<text x="106" y="324">S5</text>
<text x="311" y="320">U4</text>
<text x="705" y="322">ПП</text>
<text x="845" y="322">ПП</text>
<text x="311" y="327">RT9013-33GB</text>
<text x="679" y="336">R18</text>
<text x="739" y="334">D4</text>
<text x="787" y="333">D5</text>
<text x="736" y="340">Red</text>
<text x="778" y="339">Green</text>
<text x="268" y="347">C5</text>
<text x="368" y="347">C6</text>
<text x="679" y="342">1k</text>
<text x="760" y="348">R19</text>
<text x="808" y="348">R20</text>
<text x="480" y="352">D1</text>
<text x="523" y="350">C7</text>
<text x="648" y="353">R17</text>
<text x="847" y="349">Red - Charging</text>
<text x="71" y="354">S6</text>
<text x="265" y="355">10uF</text>
<text x="365" y="354">10uF</text>
<text x="480" y="358">SK34</text>
<text x="523" y="358">22uF</text>
<text x="587" y="358">D2</text>
<text x="760" y="354">1k (510)</text>
<text x="808" y="354">1k (470)</text>
<text x="580" y="364">SK34</text>
<text x="648" y="366">10k</text>
<text x="432" y="367">R15</text>
<text x="481" y="372">L1</text>
<text x="431" y="374">110k</text>
<text x="765" y="376">U6</text>
<text x="851" y="376">Green - Full</text>
<text x="480" y="379">10uH</text>
<text x="766" y="383">TP4057</text>
<text x="106" y="385">S7</text>
<text x="653" y="389">Q1</text>
<text x="817" y="386">R21</text>
<text x="624" y="395">WM02P60M2</text>
<text x="560" y="398">K1</text>
<text x="818" y="398">3k3</text>
<text x="106" y="415">S8</text>
<text x="674" y="422">D3</text>
<text x="608" y="430">D3 устанавливать</text>
<text x="674" y="427">SK34</text>
<text x="763" y="429">C9</text>
<text x="812" y="427">C10</text>
<text x="482" y="436">U5</text>
<text x="608" y="437">при необходимости</text>
<text x="763" y="435">10uF</text>
<text x="811" y="434">10uF</text>
<text x="433" y="442">R16</text>
<text x="482" y="442">SDB628</text>
<text x="522" y="443">C8</text>
<text x="608" y="444">(зависит от Q1)</text>
<text x="715" y="438">BAT</text>
<text x="434" y="448">15k</text>
<text x="715" y="446">3V7</text>
<text x="522" y="450">22uF</text>
<text x="686" y="472">Charging current adjustment</text>
<text x="782" y="472">Вместо D4 и D5 можно установить</text>
<text x="686" y="479">Ibat = (1V / Rprog) x 1000</text>
<text x="782" y="479">сдвоенный светодиод KPBA-3010ESGC</text>
<text x="782" y="486">на место D5, соблюдая ключ, тогда</text>
<text x="686" y="486">Rprog = 1000 / Ibat</text>
<text x="782" y="493">R19 → 510 Ом, R20 → 470 Ом.</text>
<text x="686" y="500">R21 selection:</text>
<text x="686" y="507">10k → 100mA</text>
<text x="686" y="514">5.1k → 200mA</text>
<text x="686" y="521">3.3k → 300mA</text>
<text x="452" y="527">SP1</text>
<text x="686" y="527">2.0k → 500mA</text>
<text x="14" y="531">M1</text>
<text x="452" y="533">Passive Buzzer</text>
<text x="14" y="538">Vibration Motor</text>
<text x="123" y="537">K2</text>
<text x="346" y="537">K3</text>
<text x="614" y="537">K4</text>
<text x="237" y="547">Y1</text>
<text x="532" y="549">R26</text>
<text x="237" y="555">Taptic Engine</text>
<text x="534" y="563">10</text>
<text x="87" y="569">D6</text>
<text x="309" y="569">D7</text>
<text x="566" y="564">R27</text>
<text x="87" y="575">RS1M</text>
<text x="309" y="575">RS1M</text>
<text x="566" y="570">3362W-1-501</text>
<text x="118" y="602">R22</text>
<text x="340" y="602">R24</text>
<text x="549" y="602">R28</text>
<text x="120" y="616">1k</text>
<text x="342" y="616">1k</text>
<text x="551" y="616">1k</text>
<text x="55" y="619">Q2</text>
<text x="99" y="622">R23</text>
<text x="278" y="619">Q3</text>
<text x="322" y="622">R25</text>
<text x="487" y="619">Q4</text>
<text x="531" y="622">R29</text>
<text x="56" y="626">WM02N28M</text>
<text x="100" y="628">30k</text>
<text x="278" y="626">WM02N28M</text>
<text x="322" y="628">30k</text>
<text x="487" y="626">WM02N28M</text>
<text x="531" y="628">30k</text>
</g>
<g font-size="6" fill="#f00">
<text x="400" y="125">+4.2V</text>
<text x="461" y="125">+0.92V</text>
<text x="294" y="319">+5V</text>
<text x="350" y="319">+3.3V</text>
<text x="466" y="319">+5V</text>
<text x="705" y="393">+4.2V</text>
</g>
<g font-size="4.9" fill="#800000">
<text x="211" y="36">D+</text>
<text x="212" y="50">D-</text>
<text x="316" y="50">B/TX</text>
<text x="316" y="63">RIGHT/RX</text>
<text x="108" y="73">D-</text>
<text x="108" y="79">D+</text>
<text x="669" y="103" transform="rotate(-90 669 103)">RESET</text>
<text x="793" y="134">B/TX</text>
<text x="501" y="142">ADC</text>
<text x="647" y="142">ADC</text>
<text x="793" y="142">RIGHT/RX</text>
<text x="793" y="184">START</text>
<text x="793" y="192">UP</text>
<text x="793" y="200">BUZZER</text>
<text x="659" y="228" transform="rotate(-90 659 228)">CHRG</text>
<text x="667" y="226" transform="rotate(-90 667 226)">LEFT</text>
<text x="651" y="230" transform="rotate(-90 651 230)">STDBY</text>
<text x="675" y="229" transform="rotate(-90 675 229)">DOWN</text>
<text x="877" y="228">CHRG</text>
<text x="155" y="243">RESET</text>
<text x="877" y="242">STDBY</text>
<text x="723" y="288" transform="rotate(-90 723 288)">CHRG</text>
<text x="839" y="288" transform="rotate(-90 839 288)">STDBY</text>
<text x="155" y="302">UP</text>
<text x="155" y="313">LEFT</text>
<text x="155" y="332">RIGHT/RX</text>
<text x="155" y="363">DOWN</text>
<text x="155" y="393">B/TX</text>
<text x="155" y="424">START</text>
<text x="149" y="608">BUZZER</text>
<text x="372" y="608">BUZZER</text>
<text x="581" y="608">BUZZER</text>
</g>
<g font-size="4.9" fill="#f00">
<text x="316" y="36">+3V3</text>
<text x="556" y="48">+5V</text>
<text x="626" y="48">+3V3</text>
<text x="316" y="76">+3V3</text>
<text x="771" y="77" transform="rotate(-90 771 77)">+3V3</text>
<text x="596" y="95" transform="rotate(-90 596 95)">VCC_OLED</text>
<text x="99" y="98">+5V_USB</text>
<text x="374" y="142">BAT</text>
<text x="837" y="141" transform="rotate(-90 837 141)">VCC_OLED</text>
<text x="858" y="174">+3V3</text>
<text x="542" y="190">+3V3</text>
<text x="877" y="214">+3V3</text>
<text x="390" y="239">BAT</text>
<text x="877" y="235">+5V</text>
<text x="676" y="288" transform="rotate(-90 676 288)">+5V_USB</text>
<text x="781" y="288" transform="rotate(-90 781 288)">+5V_USB</text>
<text x="515" y="307" transform="rotate(-90 515 307)">+5V</text>
<text x="251" y="336">+5V</text>
<text x="384" y="336">+3V3</text>
<text x="733" y="383" transform="rotate(-90 733 383)">BAT</text>
<text x="871" y="410">+5V_USB</text>
<text x="156" y="549">+3V3</text>
<text x="379" y="549">+3V3</text>
<text x="647" y="549">+3V3</text>
</g>
<g font-size="4.6">
<text x="37" y="34">GND</text>
<text x="51" y="32">A1/B12</text>
<text x="240" y="33">1</text>
<text x="291" y="33">8</text>
<text x="34" y="41">VBUS</text>
<text x="51" y="38">A4/B9</text>
<text x="248" y="36">UD+</text>
<text x="280" y="36">V3</text>
<text x="35" y="47">SBU2</text>
<text x="51" y="44">B8</text>
<text x="240" y="47">2</text>
<text x="291" y="47">7</text>
<text x="38" y="53">CC1</text>
<text x="51" y="51">A5</text>
<text x="248" y="49">UD-</text>
<text x="276" y="49">RXD</text>
<text x="40" y="60">D-2</text>
<text x="51" y="57">B7</text>
<text x="240" y="60">3</text>
<text x="291" y="60">6</text>
<text x="51" y="64">A6</text>
<text x="277" y="62">TXD</text>
<text x="39" y="66">D+1</text>
<text x="51" y="70">A7</text>
<text x="40" y="73">D-1</text>
<text x="51" y="76">B6</text>
<text x="240" y="73">4</text>
<text x="248" y="76">RTS#</text>
<text x="291" y="73">5</text>
<text x="38" y="79">D+2</text>
<text x="51" y="82">A8</text>
<text x="843" y="79" transform="rotate(-90 843 79)">SCL</text>
<text x="851" y="80" transform="rotate(-90 851 80)">SDA</text>
<text x="36" y="85">SBU1</text>
<text x="51" y="89">B5</text>
<text x="38" y="92">CC2</text>
<text x="51" y="95">B4/A9</text>
<text x="34" y="98">VBUS</text>
<text x="51" y="101">B1/A12</text>
<text x="14" y="106">CASE</text>
<text x="37" y="104">GND</text>
<text x="679" y="132">RST</text>
<text x="692" y="134">RST</text>
<text x="724" y="134">GPIO1</text>
<text x="741" y="132">TX (D10)</text>
<text x="683" y="140">A0</text>
<text x="692" y="142">ADC</text>
<text x="723" y="142">GPIO3</text>
<text x="740" y="140">RX (D9)</text>
<text x="682" y="148">EN</text>
<text x="740" y="148">D1</text>
<text x="683" y="156">D0</text>
<text x="692" y="150">EN (CH-PD)</text>
<text x="723" y="150">GPIO5</text>
<text x="740" y="156">D2</text>
<text x="692" y="158">GPIO16</text>
<text x="723" y="158">GPIO4</text>
<text x="683" y="164">D5</text>
<text x="692" y="166">GPIO14</text>
<text x="723" y="166">GPIO0</text>
<text x="740" y="164">D3</text>
<text x="683" y="172">D6</text>
<text x="692" y="174">GPIO12</text>
<text x="723" y="174">GPIO2</text>
<text x="740" y="172">D4</text>
<text x="683" y="180">D7</text>
<text x="740" y="180">D8</text>
<text x="692" y="182">GPIO13</text>
<text x="721" y="182">GPIO15</text>
<text x="679" y="188">VCC</text>
<text x="741" y="188">GND</text>
<text x="311" y="333">1</text>
<text x="316" y="336">IN</text>
<text x="326" y="336">OUT</text>
<text x="339" y="333">5</text>
<text x="310" y="343">3</text>
<text x="316" y="345">EN</text>
<text x="339" y="352">4</text>
<text x="329" y="354">NC</text>
<text x="327" y="361">2</text>
</g>
<g font-size="4.6" fill="#00f">
<text x="248" y="62">GND</text>
<text x="827" y="80" transform="rotate(-90 827 80)">GND</text>
<text x="727" y="190">GND</text>
<text x="327" y="355" transform="rotate(-90 327 355)">GND</text>
</g>
<g font-size="4.6" fill="#f00">
<text x="276" y="76">VCC</text>
<text x="835" y="80" transform="rotate(-90 835 80)">VCC</text>
<text x="692" y="190">VCC</text>
</g>
<g font-size="3.5" fill="#808080">
<text x="676" y="373">1</text>
<text x="672" y="392">2</text>
<text x="686" y="392">3</text>
<text x="568" y="542">2</text>
<text x="561" y="552">1</text>
<text x="578" y="552">3</text>
<text x="62" y="595">3</text>
<text x="285" y="595">3</text>
<text x="493" y="595">3</text>
<text x="82" y="605">1</text>
<text x="304" y="605">1</text>
<text x="513" y="605">1</text>
<text x="62" y="610">2</text>
<text x="285" y="610">2</text>
<text x="493" y="610">2</text>
</g>
<g font-size="3.5">
<text x="763" y="389">1</text>
<text x="793" y="389">6</text>
<text x="767" y="391">CHRG</text>
<text x="780" y="391">PROG</text>
<text x="762" y="398">2</text>
<text x="779" y="401">STDBY</text>
<text x="793" y="398">5</text>
<text x="481" y="405">1</text>
<text x="485" y="407">SW</text>
<text x="495" y="407">NC</text>
<text x="502" y="405">6</text>
<text x="762" y="407">3</text>
<text x="794" y="407">4</text>
<text x="767" y="410">BAT</text>
<text x="480" y="414">2</text>
<text x="496" y="416">IN</text>
<text x="502" y="414">5</text>
<text x="480" y="423">3</text>
<text x="485" y="426">FB</text>
<text x="495" y="426">EN</text>
<text x="502" y="423">4</text>
</g>
<g font-size="3.5" fill="#00f">
<text x="767" y="401">GND</text>
<text x="485" y="416">GND</text>
</g>
<text font-size="3.5" fill="#f00" x="783" y="410">VCC</text>
</svg>
